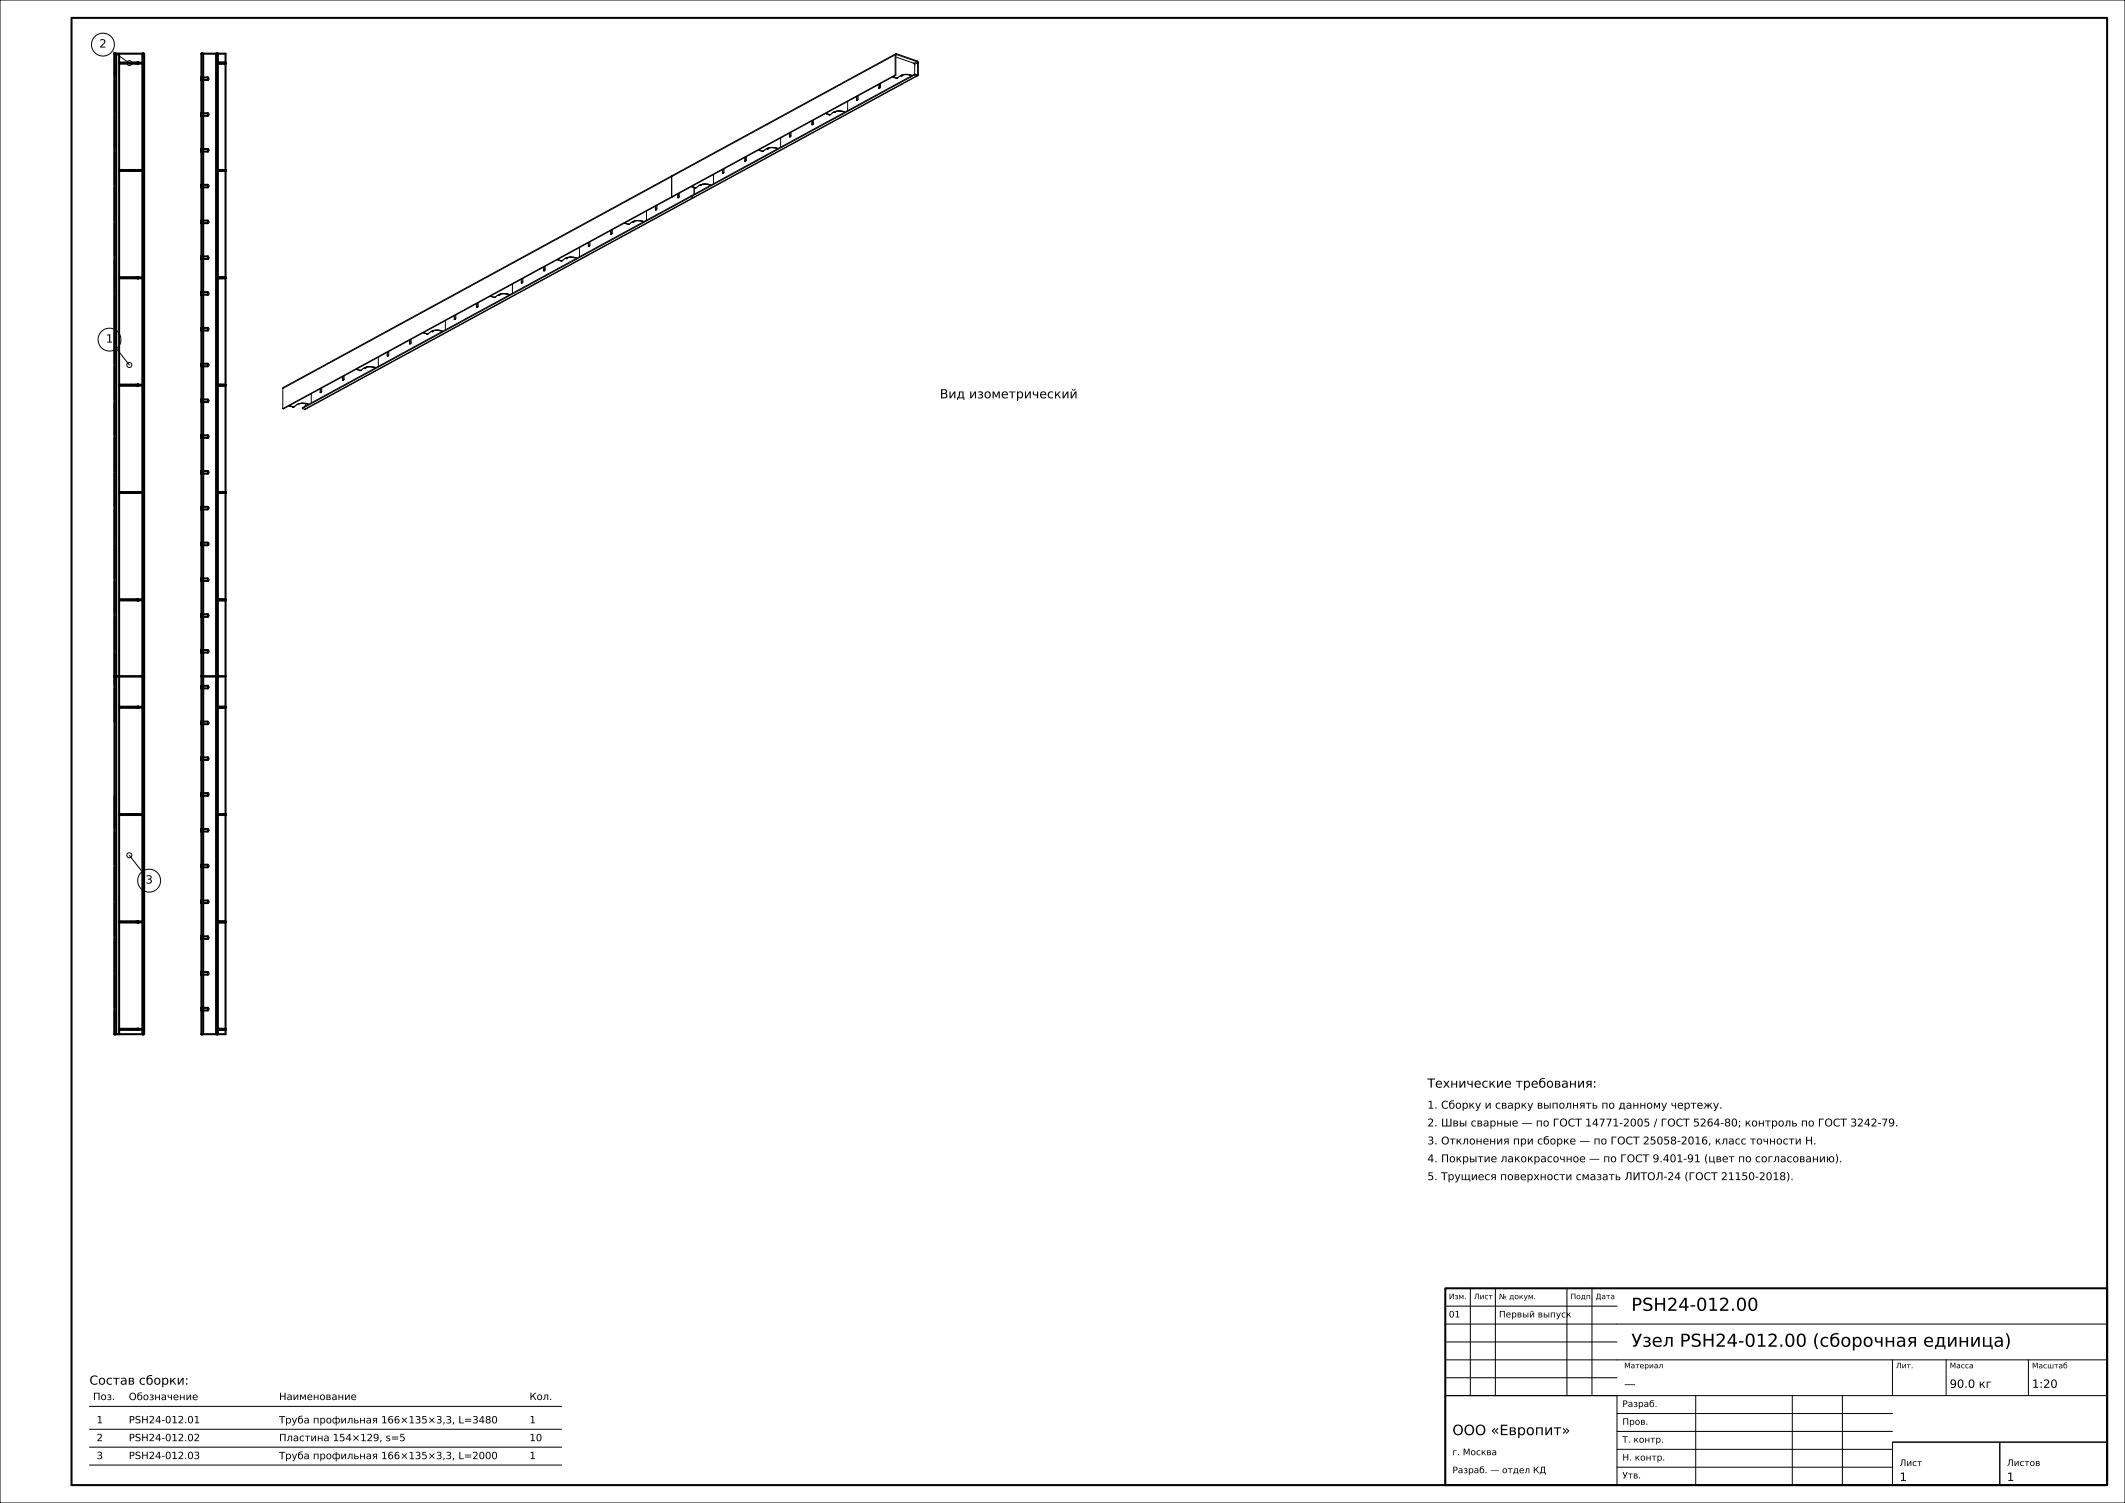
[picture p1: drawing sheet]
<svg xmlns="http://www.w3.org/2000/svg" width="594mm" height="420mm" viewBox="0 0 594 420" stroke-linecap="round" stroke-linejoin="round" font-family="sans-serif">
<g fill="none" stroke="#000" stroke-width=".28">
<path d="M0 0h594v420h-594zM31.7 14.5l4.5 3.1M250.2 15.3v5.7M250.2 15.3l-62.5 34.1M250.4 15l-.2 .3M250.4 15l-62.5 34.1M250.4 15.9l5 1.8M250.4 15.4v5.6M250.4 15.4h.1M250.4 15l6.1 2.2 .2 .4-.2 3.5M250.4 15h.1M250.4 15.3v.1"/>
<path d="M250.5 15.3h-.1M250.6 15.2l5.7 2M250.6 15.2l-.1 .1M250.6 15.2l-.2 .1M255.4 17.7l.2 .2M255.6 17.9l.1 3M256.3 17.2l.2 .3M256.3 17.2l-.9 .5M256.5 17.5v3.3M256.5 17.5l-.9 .5M218.2 38.6v2.5M220.7 37.2l.1 1.1"/>
<path d="M220.7 38.2l.1 .1M220.9 37.1v1.1M220.9 38.2l-.1 .1M220.9 38.2h.1M221.1 37v1l-.2 .2M226.9 34.8l.1 .1M226.9 33.8v1M227.1 34.8l-.1 .1M227.1 33.7v1.1M227.1 34.8h.1M227.2 34.8h-.1M227.3 34.7l-.1 .1"/>
<path d="M227.4 33.6l-.1 1.1M230.8 31.7h.1M230.9 31.7v.1M230.9 31.8h.1M231 31.8l.8 .3M231 31.6l.1 .1M231.1 31.7h.1M231.1 31.7l.8 .3M231.1 31.7l-.1 .1M231.9 32h.1M231.9 32l-.1 .1M232 32h.1"/>
<path d="M232 32.1h-.2M232.1 32l-.1 .1M232.2 32h-.2M232.2 32l-.2 .1M233.2 31.4l.1 .1M233.2 31.3v.1M233.3 31.4v.1M233.3 31.2l-1.1 .8M233.3 31.2l1.4-.2 1.5 .3M233.4 31.2v.2M233.4 31.4h-.1M233.6 31.2h.1"/>
<path d="M233.6 31.2l-.2 .2M233.6 31.2l1.2-.1 1.3 .3M233.6 31.2l-.7 .2M236.9 28.4v2.5M239.4 28h.1M239.4 27v1M239.5 28h.1M239.6 28h-.1M239.6 26.9v1.1M239.6 28h.1M239.9 26.8v1l-.3 .2M245.7 24.6h.1"/>
<path d="M245.7 23.6v1M245.9 23.5v1.1M245.9 24.6h-.1M246 24.5l-.1 .1M246.1 24.4l-.1 .1M246.1 23.4v1M249.6 21.5l.1 .1M249.7 21.6h.1M249.7 21.6l.8 .3M249.7 21.4h.1M249.7 21.4l.1 .1M249.8 21.5h.1"/>
<path d="M249.9 21.5l-.2 .1M249.9 21.5l.8 .3M250.2 21l-62.5 34M250.2 21h.2M250.4 21l-62.5 34.1M250.5 21.9h.1M250.6 21.9h.1M250.7 21.8h.1M250.7 21.8l-.2 .1M250.7 21.9h-.1M250.8 21.8l-.1 .1M250.8 21.8h.1"/>
<path d="M250.9 21.8h-.1M250.9 21.8l-.2 .1M251.9 21.1l-1 .7M251.9 21.1l.1 .1M252 21.2h.1M252.1 21.2h-.1M252.1 21l1.4-.2 1.5 .3M252.1 21l-.2 .1M252.1 21v.2M252.4 20.9v.1M252.4 21l-.3 .2M252.4 20.9h1.2l1.2 .3"/>
<path d="M252.4 20.9l-.8 .3M255.7 20.9l.6 .2M255.7 20.9l-62.5 34.1M256.3 21.1l.1 .1M256.3 21.1l-62.5 34.1M256.5 20.9l-.8-.2-62.5 34M256.5 21.2h-.1M256.5 20.8v.1M256.5 20.8h.1M256.5 20.8l-.2 .1M256.5 21.1v.1M256.5 21.1l-62.4 34.1"/>
<path d="M180.7 59v2.5M183.2 58.6l.1 .1M183.2 57.6v1M183.4 57.5v1.2M183.4 58.6l-.1 .1M183.6 57.4v1l-.2 .2M187.7 49.4v5.6M187.7 55l-108.7 59.2M187.7 55l.2 .1M187.7 49.4l-108.7 59.2M187.9 49.1l-108.7 59.2-.2 .3M187.9 49.1l-.2 .3"/>
<path d="M187.9 55.1l-108.7 59.2-.2-.1M188 49l-.1 .1M188 49h.1M189.4 55.2l.2 .1M189.4 54.2v1M189.4 55.2l.1 .1M189.5 55.3h.1M189.6 55.3h-.1M189.6 54.1v1.2M189.6 55.2v.1M189.9 54v1l-.3 .2M193.2 55l.6 .2"/>
<path d="M193.2 54.7v.3M193.2 55l-108.7 59.2M193.2 54.7l-108.7 59.2v.3M193.3 52.1l.1 .1M193.4 52.2h.1M193.5 52.2l.8 .3M193.5 52v.1M193.5 52.1h.1M193.6 52.1h.1M193.6 52.1v.1M193.6 52.2l.8 .2M193.6 52.2h-.1"/>
<path d="M193.8 55.2h.2M193.8 55.2l-108.7 59.2M194 55.2h.1M194 52.4v1.9M194.1 55.2l-109 59.2M194.1 55.2h-.1M194.4 52.4l.1 .1M194.4 52.4l-.1 .1M194.5 52.5h-.2M194.7 52.4l-.2 .1M195.7 51.7l-1 .7M195.7 51.8l.1 .1"/>
<path d="M195.7 51.7v.1M195.8 51.9h.1M195.9 51.6l1.4-.2 1.5 .3M195.9 51.6l-.2 .1M195.9 51.6v.2M195.9 51.8l-.1 .1M196.1 51.6h.1M196.1 51.6l-.2 .2M196.1 51.6l1.2-.1 1.3 .3M196.1 51.6l-.7 .2M199.5 48.8v2.5M201.9 48.4l.2 .1"/>
<path d="M201.9 47.4v1M201.9 48.4l.1 .1M202.1 47.3v1.1M202.1 48.4v.1M202.2 48.4h-.1M202.4 47.2v1l-.2 .2M208.2 45l.1 .1M208.2 44v1M208.2 45v.1M208.2 45.1h.1M208.3 45.1h.1M208.4 43.9v1.1"/>
<path d="M208.6 43.8v1l-.3 .3M212.1 41.9h.1M212.1 41.9v.1M212.1 42h.1M212.2 42h.1M212.2 42l.8 .3M212.2 41.8l.1 .1M212.3 41.9l.1 .1M212.4 42l.8 .2M212.4 42h-.2M213.2 42.2h.1M213.2 42.2l-.2 .1"/>
<path d="M213.3 42.3h-.3M213.3 42.3h.1M213.4 42.2h-.1M213.4 42.2l-.1 .1M214.4 41.5l-1 .7M214.4 41.6l.1 .1M214.4 41.5v.1M214.6 41.7h-.1M214.6 41.4l1.4-.2 1.5 .3M214.6 41.4l-.2 .1M214.6 41.4v.2M214.6 41.6v.1"/>
<path d="M214.9 41.4h.1M214.9 41.4l-.3 .2M214.9 41.4l1.2-.1 1.3 .3M214.9 41.4l-.7 .2M143.2 79.4v2.6M145.7 79l.1 .1M145.7 78.1v.9M145.9 79.1h-.1M145.9 78v1.1M145.9 79.1h.1M146 79l-.1 .1M146.1 78.9l-.1 .1"/>
<path d="M146.2 77.8l-.1 1.1M152 75.6l.1 .1M152 74.7v.9M152.1 75.7h.1M152.1 74.6v1.1M152.2 75.7h-.1M152.4 74.4v1l-.2 .3M155.9 72.5v.1M155.9 72.6h.1M155.9 72.6l.1 .1M156 72.7l.8 .2M156 72.4v.1"/>
<path d="M156 72.5l.2 .1M156.2 72.6l.8 .2M156.2 72.6l-.2 .1M156.8 72.9l.1 .1M157 72.8l.1 .1M157 72.8l-.2 .1M157 72.9l-.1 .1M157 72.9h.1M157.1 72.9h-.1M157.2 72.8l-.1 .1M157.2 72.8l-.2 .1M158.2 72.1l-1 .7"/>
<path d="M158.2 72.1l1.6-.3 1.5 .3M158.2 72.2l.1 .1M158.2 72.1v.1M158.3 72.3h.1M158.4 72.3h-.1M158.4 72.1v.2M158.4 72.3h.1M158.7 72h.1M158.7 72l-.3 .3M158.7 72l1.2-.1 1.2 .3M158.7 72l-.8 .3M162 69.2v2.5"/>
<path d="M164.4 68.8l.2 .1M164.4 67.9v.9M164.6 68.9h.1M164.6 67.7v1.2M164.7 68.9h-.1M164.9 67.6v1l-.2 .3M170.7 65.4l.1 .1M170.7 64.4v1M170.8 65.5h.1M170.9 64.3v1.2M171.1 64.2v1l-.3 .3M174.6 62.3l.1 .2"/>
<path d="M174.7 62.5l.8 .2M174.8 62.2v.1M174.8 62.3h.1M174.9 62.3v.1M174.9 62.4l.8 .2M174.9 62.4l-.2 .1M175.7 62.6l.1 .1M175.7 62.6l-.2 .1M175.8 62.7h-.3M175.9 62.6l-.1 .1M176 62.6h-.1M176.9 61.9l-.9 .7"/>
<path d="M176.9 62l.2 .1M176.9 61.9v.1M176.9 62l.1 .1M177 62.1h.1M177.1 62.1h-.1M177.1 61.8l1.4-.2 1.5 .3M177.1 61.8l-.2 .1M177.1 61.9v.2M177.1 62.1h.1M177.2 62l-.1 .1M177.3 62h-.1M177.4 61.8h.1"/>
<path d="M177.4 61.8l-.1 .2M179.9 62a3.9 3.9 0 0 0-3.2 0M32.8 97.7l3.4 4.3M105.8 99.8v2.6M108.2 99.5h.1M108.2 98.5v1M108.4 99.5h-.1M108.4 98.4v1.1M108.7 98.2v1l-.3 .3M114.5 96.1h.1M114.5 95.1v1M114.6 96.1h.1"/>
<path d="M114.7 95v1.1M114.7 96.1h-.1M114.9 94.8v1l-.2 .3M118.4 92.9l.1 .2M118.5 93.1l.8 .3M118.5 92.9l.2 .1M118.7 93l.8 .3M118.7 93l-.2 .1M119.5 93.3h.1M119.5 93.3l-.2 .1M119.6 93.3l-.3 .1M119.6 93.3h.1"/>
<path d="M119.7 93.3h-.2M119.7 93.3h.1M119.7 93.3h-.1M120.7 92.5l-1 .8M120.7 92.7h.1M120.7 92.6v.1M120.9 92.7h-.1M120.9 92.5l1.4-.3 1.5 .3M120.9 92.5h-.2M120.9 92.5v.2M120.9 92.7h.1M121.2 92.4h.1"/>
<path d="M121.2 92.4l-.3 .3M121.2 92.4l1.2-.1 1.2 .3M121.2 92.4l-.7 .3M124.5 89.6v2.6M127 89.3h.1M127 88.3v1M127.1 89.3h.1M127.2 88.2v1.1M127.4 88v1l-.3 .3M133.2 85.9h.1M133.2 84.9v1M133.4 85.9h-.1"/>
<path d="M133.4 84.8v1.1M133.4 85.9h.1M133.7 84.6v1l-.3 .3M137.1 82.7v.1M137.1 82.8h.1M137.2 82.8h.1M137.2 82.8l.1 .1M137.3 82.9l.8 .2M137.3 82.7l.1 .1M137.4 82.8l.8 .3M137.4 82.8l-.1 .1M138.1 83.1v.1"/>
<path d="M138.2 83.1h.1M138.2 83.1h-.1M138.3 83.1l-.2 .1M138.4 83.1h-.1M138.4 83v.1M138.4 83l-.1 .1M139.5 82.3l-1.1 .7M139.5 82.4l.1 .1M139.5 82.3v.1M139.5 82.4v.1M139.6 82.2l1.4-.2 1.5 .3M139.6 82.2l-.1 .1"/>
<path d="M139.7 82.3v.2M139.7 82.5h-.1M139.7 82.4v.1M139.9 82.2h.1M139.9 82.2l-.2 .2M139.9 82.2l1.2-.1 1.3 .3M139.9 82.2l-.7 .3M79 108.6v5.6M80.9 113.4l.1 .1M81 113.5l.8 .3M81 113.3l.2 .1M81.2 113.4l.8 .3"/>
<path d="M81.2 113.4l-.2 .1M81.8 113.8h.2M82 113.7h.1M82 113.7l-.2 .1M82.1 113.8h-.1M82.1 113.7v.1M82.2 113.7h-.1M82.2 113.7l-.1 .1M84.5 114.2l.6 .2M85.3 112.8l.9 .2M85.3 112.8l-1.2-.1-1.1 .4M85.3 112.8v.7"/>
<path d="M86.3 113a3.7 3.7 0 0 0-4.1 .7M87 110v.1M87 110.1v2.5M89.5 109.7h.1M89.5 108.7v1M89.6 109.7h.1M89.7 108.6v1.1M89.7 109.7h-.1M89.9 108.4v1l-.2 .3M95.7 106.3h.2M95.7 105.3v1M95.7 106.3h.1"/>
<path d="M95.8 106.3h.1M95.9 106.3h-.1M95.9 105.2v1.1M95.9 106.3h.1M96 106.3h-.1M96 106.2v.1M96.2 105l-.2 1.2M99.6 103.2l.2 .1M99.8 103.3l.8 .3M99.8 103.1l.1 .1M99.9 103.2h.1M99.9 103.2l.8 .3"/>
<path d="M99.9 103.2l-.1 .1M100.7 103.5h.2M100.7 103.5l-.1 .1M100.8 103.5l-.2 .1M100.9 103.5h-.1M101 103.5h-.1M101 103.5h-.2M102 102.7l-1 .8M102 102.9h.1M102 102.8v.1M102.2 102.7l1.3-.3 1.6 .3M102.2 102.7h-.2"/>
<path d="M102.2 102.7v.2M102.2 102.9h-.1M102.4 102.6h.1M102.4 102.6l-.2 .3M102.4 102.6l1.2-.1 1.3 .3M102.4 102.6l-.7 .3M36.2 239l3.3 4.3M411 360v30M418 360v30M438 360v30M445 360v30M404 380h185"/>
<path d="M404 375h48M404 370h185M404 365h48M529 380v10M544 380v10M567 380v10M25 393h132M25 399.4h132M404 390h48v25h-48zM404 390h185M404 385h48M452 400h77"/>
<path d="M452 395h77M474 390v25M501 390v25M515 390v25M25 404.4h132M25 409.4h132M452 410h77M452 405h77M529 403h30v12h-30zM529 403h60M559 403h30v12h-30z"/>
<circle cx="28.8" cy="12.5" r="3.2"/>
<circle cx="36.2" cy="17.6" r=".7"/>
<circle cx="30.6" cy="94.9" r="3.2"/>
<circle cx="36.2" cy="102" r=".7"/>
<circle cx="36.2" cy="239" r=".7"/>
<circle cx="41.7" cy="246.1" r="3.2"/>
</g>
<g fill="none" stroke="#000" stroke-width=".56">
<path d="M20 5h569v410h-569zM32 15h8.3v274h-8.3zM32.5 15v274M33.3 15v274M33.3 17.5h6.7v.2h-6.7M38.4 17.5v.2M38.7 17.5v.2M39.7 17.5v.2M39.8 15v2.5M39.8 17.7v29.8M40 15v274M56.3 15h6.8v274h-6.8z"/>
<path d="M56.8 15v274M60.4 15v274M60.9 17.5h2.2M60.9 17.7h2.2M60.9 15v274M62.9 17.5v.2M56.3 21.6h1.8l.1 .3-.1 .5h-1.8M56.3 31.6h1.8l.1 .3-.1 .5h-1.8M56.3 32.2h.2M56.3 31.8h.2M56.3 22.2h.2M56.3 21.8h.2"/>
<path d="M56.5 21.6v.8M56.5 31.6v.8M33.3 47.5h6.7v.2h-6.7M38.4 47.5v.2M38.7 47.5v.2M39.7 47.5v.2M39.8 47.7v29.8M56.3 41.6h1.8l.1 .3-.1 .5h-1.8M56.3 51.6h1.8l.1 .3-.1 .5h-1.8M56.3 52.2h.2M56.3 51.8h.2M56.3 42.2h.2"/>
<path d="M56.3 41.8h.2M56.5 41.6v.8M56.5 51.6v.8M60.9 47.5h2.2M60.9 47.7h2.2M62.9 47.5v.2M33.3 77.5h6.7v.2h-6.7M38.4 77.5v.2M38.7 77.5v.2M39.7 77.5v.2M39.8 77.7v29.8M56.3 61.6h1.8l.1 .3-.1 .5h-1.8"/>
<path d="M56.3 71.6h1.8l.1 .3-.1 .5h-1.8M56.3 72.2h.2M56.3 71.8h.2M56.3 62.2h.2M56.3 61.8h.2M56.5 61.6v.8M56.5 71.6v.8M60.9 77.5h2.2M60.9 77.7h2.2M62.9 77.5v.2M56.3 81.6h1.8l.1 .3-.1 .5h-1.8M56.3 91.6h1.8l.1 .3-.1 .5h-1.8"/>
<path d="M56.3 92.2h.2M56.3 91.8h.2M56.3 82.2h.2M56.3 81.8h.2M56.5 81.6v.8M56.5 91.6v.8M33.3 107.5h6.7v.2h-6.7M38.4 107.5v.2M38.7 107.5v.2M39.7 107.5v.2M39.8 107.7v29.8M56.3 101.6h1.8l.1 .3-.1 .5h-1.8"/>
<path d="M56.3 111.6h1.8l.1 .3-.1 .5h-1.8M56.3 112.2h.2M56.3 111.8h.2M56.3 102.2h.2M56.3 101.8h.2M56.5 101.6v.8M56.5 111.6v.8M60.9 107.5h2.2M60.9 107.7h2.2M62.9 107.5v.2M33.3 137.5h6.7v.2h-6.7M38.4 137.5v.2"/>
<path d="M38.7 137.5v.2M39.7 137.5v.2M39.8 137.7v29.8M56.3 121.6h1.8l.1 .3-.1 .5h-1.8M56.3 131.6h1.8l.1 .3-.1 .5h-1.8M56.3 132.2h.2M56.3 131.8h.2M56.3 122.2h.2M56.3 121.8h.2M56.5 121.6v.8M56.5 131.6v.8M60.9 137.5h2.2"/>
<path d="M60.9 137.7h2.2M62.9 137.5v.2M56.3 141.6h1.8l.1 .3-.1 .5h-1.8M56.3 151.6h1.8l.1 .3-.1 .5h-1.8M56.3 152.2h.2M56.3 151.8h.2M56.3 142.2h.2M56.3 141.8h.2M56.5 141.6v.8M56.5 151.6v.8M33.3 167.5h6.7v.2h-6.7M38.4 167.5v.2"/>
<path d="M38.7 167.5v.2M39.7 167.5v.2M39.8 167.7v29.8M56.3 171.6h1.8l.1 .3-.1 .5h-1.8M56.3 161.6h1.8l.1 .3-.1 .5h-1.8M56.3 172.2h.2M56.3 171.8h.2M56.3 162.2h.2M56.3 161.8h.2M56.5 161.6v.8M56.5 171.6v.8M60.9 167.5h2.2"/>
<path d="M60.9 167.7h2.2M62.9 167.5v.2M32 189h8.3M33.3 197.5h6.7v.2h-6.7M38.4 197.5v.2M38.7 197.5v.2M39.7 197.5v.2M39.8 197.7v29.8M56.3 189h6.8M56.3 181.6h1.8l.1 .3-.1 .5h-1.8M56.3 191.6h1.8l.1 .3-.1 .5h-1.8M56.3 182.2h.2"/>
<path d="M56.3 181.8h.2M56.3 192.2h.2M56.3 191.8h.2M56.5 181.6v.8M56.5 191.6v.8M60.9 197.5h2.2M60.9 197.7h2.2M62.9 197.5v.2M56.3 201.6h1.8l.1 .3-.1 .5h-1.8M56.3 211.6h1.8l.1 .3-.1 .5h-1.8M56.3 212.2h.2M56.3 211.8h.2"/>
<path d="M56.3 202.2h.2M56.3 201.8h.2M56.5 201.6v.8M56.5 211.6v.8M33.3 227.5h6.7v.2h-6.7M38.4 227.5v.2M38.7 227.5v.2M39.7 227.5v.2M39.8 227.7v29.8M56.3 221.6h1.8l.1 .3-.1 .5h-1.8M56.3 231.6h1.8l.1 .3-.1 .5h-1.8M56.3 232.2h.2"/>
<path d="M56.3 231.8h.2M56.3 222.2h.2M56.3 221.8h.2M56.5 221.6v.8M56.5 231.6v.8M60.9 227.5h2.2M60.9 227.7h2.2M62.9 227.5v.2M33.3 257.5h6.7v.2h-6.7M38.4 257.5v.2M38.7 257.5v.2M39.7 257.5v.2"/>
<path d="M39.8 257.7v29.8M56.3 241.6h1.8l.1 .3-.1 .5h-1.8M56.3 251.6h1.8l.1 .3-.1 .5h-1.8M56.3 252.2h.2M56.3 251.8h.2M56.3 242.2h.2M56.3 241.8h.2M56.5 241.6v.8M56.5 251.6v.8M60.9 257.5h2.2M60.9 257.7h2.2M62.9 257.5v.2"/>
<path d="M56.3 261.6h1.8l.1 .3-.1 .5h-1.8M56.3 271.6h1.8l.1 .3-.1 .5h-1.8M56.3 272.2h.2M56.3 271.8h.2M56.3 262.2h.2M56.3 261.8h.2M56.5 261.6v.8M56.5 271.6v.8M33.3 287.5h6.7v.2h-6.7M38.4 287.5v.2M38.7 287.5v.2M39.7 287.5v.2"/>
<path d="M39.8 287.7v1.3M56.3 281.6h1.8l.1 .3-.1 .5h-1.8M56.3 282.2h.2M56.3 281.8h.2M56.5 281.6v.8M60.9 287.5h2.2M60.9 287.7h2.2M62.9 287.5v.2M404 360h185v55h-185z"/>
</g>
<g font-size="5">
<text x="456" y="366.3">PSH24-012.00</text>
<text x="456" y="376.3">Узел PSH24-012.00 (сборочная единица)</text>
</g>
<text font-size="4" x="406" y="401">ООО «Европит»</text>
<g font-size="3.5">
<text x="262.7" y="111.3">Вид изометрический</text>
<text x="399" y="303.9">Технические требования:</text>
<text x="25" y="386.9">Состав сборки:</text>
</g>
<g font-size="3.2">
<text x="27.8" y="13.3">2</text>
<text x="29.6" y="95.7">1</text>
<text x="40.7" y="246.9">3</text>
<text x="454" y="387.8">—</text>
<text x="545" y="387.8">90.0 кг</text>
<text x="568" y="387.8">1:20</text>
<text x="531" y="413.8">1</text>
<text x="561" y="413.8">1</text>
</g>
<g font-size="3">
<text x="399" y="309.8">1. Сборку и сварку выполнять по данному чертежу.</text>
<text x="399" y="314.8">2. Швы сварные — по ГОСТ 14771-2005 / ГОСТ 5264-80; контроль по ГОСТ 3242-79.</text>
<text x="399" y="319.8">3. Отклонения при сборке — по ГОСТ 25058-2016, класс точности Н.</text>
<text x="399" y="324.8">4. Покрытие лакокрасочное — по ГОСТ 9.401-91 (цвет по согласованию).</text>
<text x="399" y="329.8">5. Трущиеся поверхности смазать ЛИТОЛ-24 (ГОСТ 21150-2018).</text>
</g>
<g font-size="2.8">
<text x="26" y="391.2">Поз.</text>
<text x="36" y="391.3">Обозначение</text>
<text x="78" y="391.2">Наименование</text>
<text x="148" y="391.2">Кол.</text>
<text x="27" y="397.7">1</text>
<text x="36" y="397.7">PSH24-012.01</text>
<text x="78" y="397.8">Труба профильная 166×135×3,3, L=3480</text>
<text x="148" y="397.7">1</text>
<text x="27" y="402.7">2</text>
<text x="27" y="407.7">3</text>
<text x="36" y="402.7">PSH24-012.02</text>
<text x="36" y="407.7">PSH24-012.03</text>
<text x="78" y="402.7">Пластина 154×129, s=5</text>
<text x="78" y="407.8">Труба профильная 166×135×3,3, L=2000</text>
<text x="148" y="402.7">10</text>
<text x="148" y="407.7">1</text>
</g>
<g font-size="2.5">
<text x="405" y="368.1">01</text>
<text x="419" y="368.1">Первый выпуск</text>
<text x="453.5" y="393.2">Разраб.</text>
<text x="453.5" y="398.1">Пров.</text>
<text x="406" y="406.6">г. Москва</text>
<text x="453.5" y="403.1">Т. контр.</text>
<text x="406" y="411.7">Разраб. — отдел КД</text>
<text x="453.5" y="408.1">Н. контр.</text>
<text x="453.5" y="413.1">Утв.</text>
<text x="531" y="409.6">Лист</text>
<text x="561" y="409.6">Листов</text>
</g>
<g font-size="2.1">
<text x="405" y="363">Изм.</text>
<text x="412" y="363">Лист</text>
<text x="419" y="363">№ докум.</text>
<text x="439" y="363">Подп.</text>
<text x="446" y="363">Дата</text>
<text x="454" y="382.3">Материал</text>
<text x="530" y="382.3">Лит.</text>
<text x="545" y="382.3">Масса</text>
<text x="568" y="382.4">Масштаб</text>
</g>
</svg>
